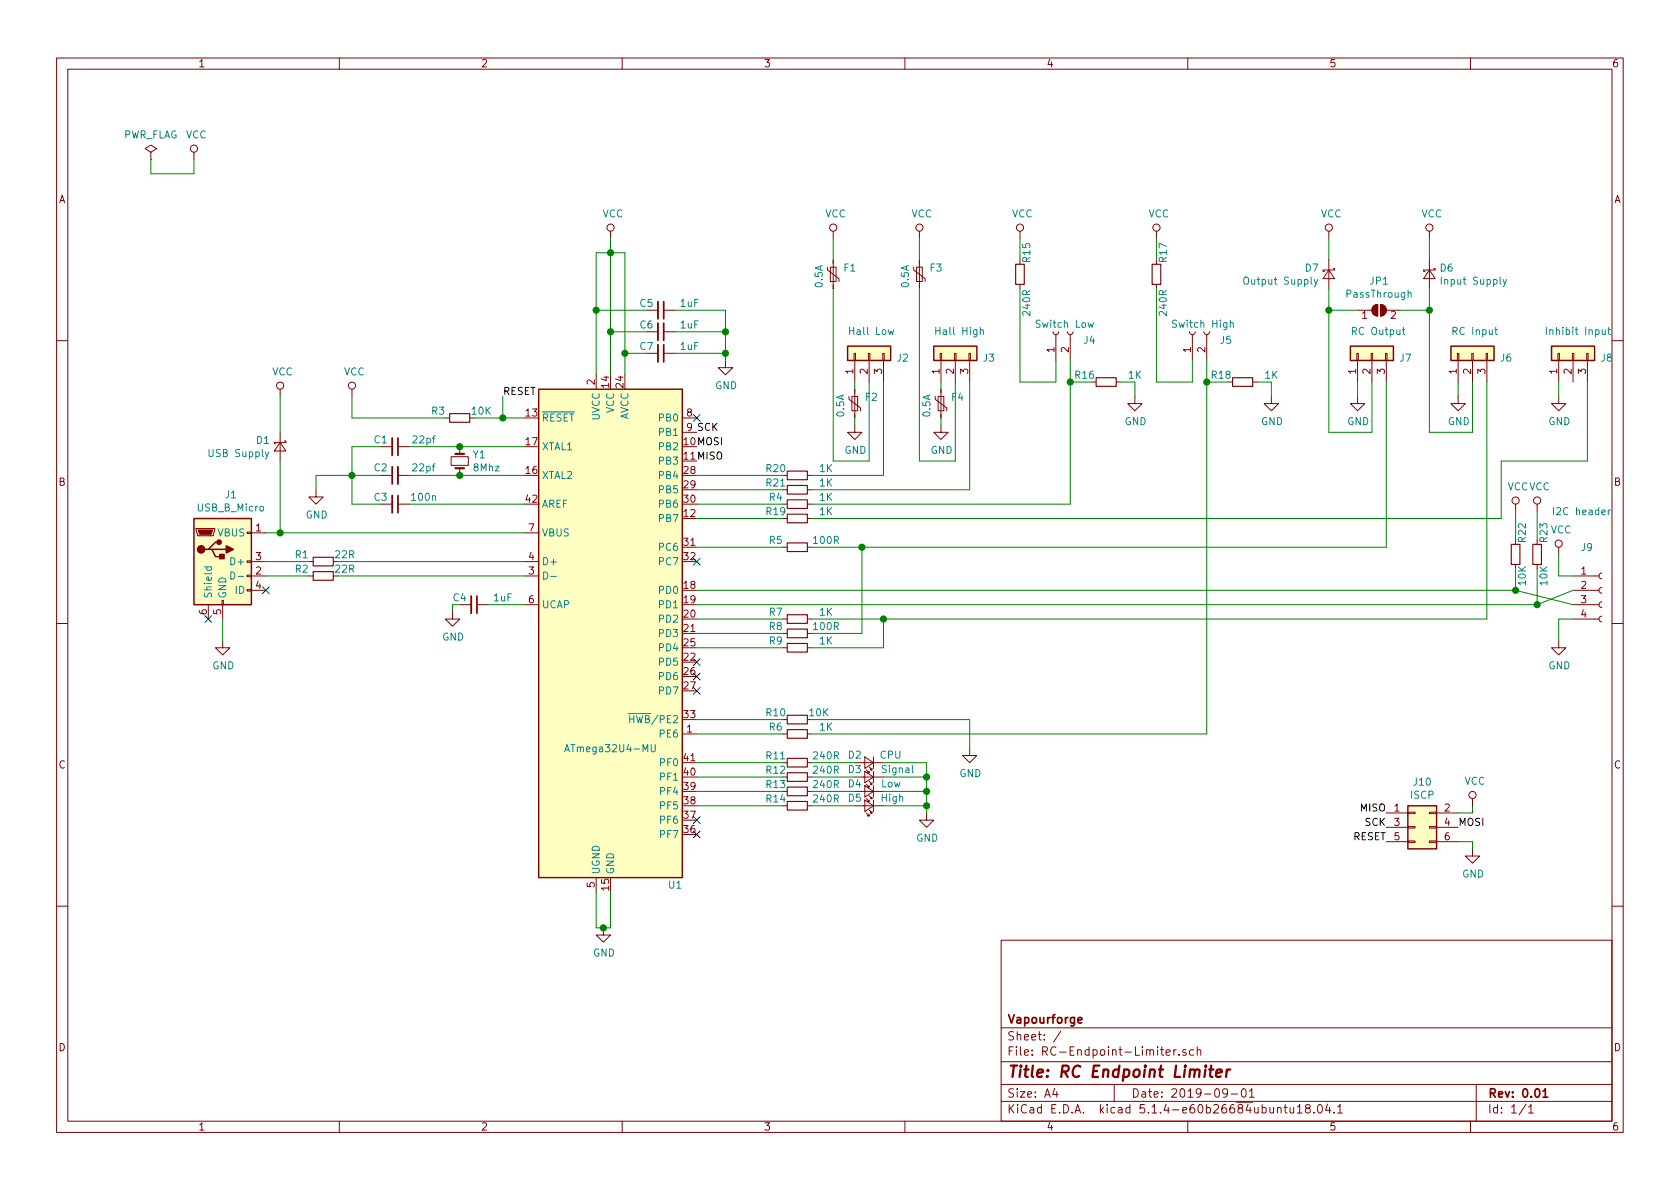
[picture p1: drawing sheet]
<svg xmlns="http://www.w3.org/2000/svg" width="297mm" height="210mm" viewBox="0 0 297 210" stroke-linecap="round" stroke-linejoin="round" font-family="sans-serif">
<g fill="none" stroke="#840000" stroke-width=".18">
<path d="M10 10.3h277v189.9h-277zM12 12.2h273v186.1h-273zM60 10.3v1.9M110 10.3v1.9M160 10.3v1.9M210 10.3v1.9M260 10.3v1.9M26.7 26.9l1-.6-1-.7-1 .7 1 .6v1.3M26.7 28.2h.1M34.3 26.9v1.3M107.9 40.9v1.3M114.3 54.9h2"/>
<path d="M114.3 58.7h2M117.3 54.9h2.1M117.3 58.7h2.1M146.3 47.2v.5l2 1.6v.5M146.8 47.2h1v2.6h-1zM147.3 40.9v1.3M147.3 46v5M161.5 47.2v.5l2.1 1.6v.5M162.1 47.2h1v2.6h-1zM162.6 40.9v1.3M162.6 46v5M180.3 40.9v1.3"/>
<path d="M180.3 50.3v.7M186.2 58.7l.1 .3 .3 .2 .4-.1 .2-.4M186.7 59.2v4.5M188.7 58.7l.1 .3 .4 .2 .3-.1 .2-.4M189.2 59.2v4.5M204.5 40.9v1.3M204.5 50.3v.7M210.3 58.7l.1 .3 .3 .2 .4-.1 .2-.4M210.8 59.2v4.5M212.9 58.7l.1 .3 .3 .2 .4-.1 .2-.4M213.4 59.2v4.5M234.9 47.7l1.1 1.6h-2.1z"/>
<path d="M234.9 40.9v1.3M234.9 46v5M235.7 47.5h.3v.2h-2.1v.3h.3M240 54.9h2.6M242.8 54.2l.4-.3 .4-.1v2.1a1.03 1.03 0 0 1-.9-.6 1.03 1.03 0 0 1 .1-1.1zM244.1 53.8a1.02 1.02 0 0 1 1 1.1 1.02 1.02 0 0 1-1 1zM245.1 54.9h2.5M252.7 47.7l1 1.6h-2zM252.7 40.9v1.3M252.7 46v5M253.5 47.5h.2v.2h-2v.3h.3M10 60.2h2"/>
<path d="M49.5 78.2l1 1.6h-2zM49.5 68.8v1.3M49.5 76.4v5.1M50.3 78h.2v.2h-2v.3h.3M62.2 68.8v1.3M67.3 79h2M70.4 79h2M78.7 73.9h.8M81.3 79v1.3M105.4 66.3v2.5M114.3 62.5h2M117.3 62.5h2.1"/>
<path d="M120.6 73.9h2.6M120.6 76.4h2.6M128.3 63.7v1.3h1.2l-1.2 1.3-1.3-1.3h1.3M150.1 70.1v.5l2 1.5v.5M150.6 70.1h1v2.5h-1zM151 62.5h.3v1.2h-.3zM151.1 75.2v1.2h1.3l-1.3 1.3-1.2-1.3h1.2M151.1 63.7v3.9M151.1 68.8v5.1M153.5 62.5h.3v1.2h-.3zM153.7 63.7v3.9M156.1 62.5h.2v1.2h-.2z"/>
<path d="M156.2 63.7v3.9M165.4 70.1v.5l2 1.5v.5M165.9 70.1h1v2.5h-1zM166.2 62.5h.3v1.2h-.3zM166.4 75.2v1.2h1.2l-1.2 1.3-1.3-1.3h1.3M166.4 63.7v3.9M166.4 68.8v5.1M168.8 62.5h.2v1.2h-.2zM168.9 63.7v3.9M171.3 62.5h.3v1.2h-.3zM171.4 63.7v3.9M197.4 67.6h.7"/>
<path d="M200.7 70.1v1.3h1.2l-1.2 1.2-1.3-1.2h1.3M221.5 67.6h.7M224.8 70.1v1.3h1.3l-1.3 1.2-1.3-1.2h1.3M239.9 62.5h.3v1.2h-.3zM240 70.1v1.3h1.3l-1.3 1.2-1.2-1.2h1.2M240 63.7v3.9M242.4 62.5h.3v1.2h-.3zM242.6 63.7v3.9M245 62.5h.2v1.2h-.2zM245.1 63.7v3.9M257.7 62.5h.2v1.2h-.2zM257.8 70.1v1.3h1.3l-1.3 1.2-1.3-1.2h1.3"/>
<path d="M257.8 63.7v3.9M260.2 62.5h.3v1.2h-.3zM260.3 63.7v3.9M262.8 62.5h.2v1.2h-.2zM262.9 63.7v3.9M275.5 62.5h.2v1.2h-.2zM275.6 70.1v1.3h1.3l-1.3 1.2-1.3-1.2h1.3M275.6 63.7v3.9M278 62.5h.3v1.2h-.3zM278.1 63.7v3.9M280.5 62.5h.3v1.2h-.3zM280.7 63.7v3.9"/>
<path d="M285 60.2h2M34.7 93.5h3.3v.2l-.3 1h-2.8zM43.7 99.2h.7v.2h-.7zM43.7 94.1h.7v.3h-.7zM44.4 99.3h2.6M44.4 94.2h2.6M54.6 99.3h.8M55.9 86.6v1.3h1.2l-1.2 1.2-1.3-1.2h1.3M67.3 89.1h2M67.3 84.1h2M70.4 89.1h2M70.4 84.1h2"/>
<path d="M79.8 80.8h3v1.5h-3zM81.3 82.8v1.3M92.7 99.3h2.5M92.7 94.2h2.5M138.4 89.1h.8M138.4 96.8h.8M138.4 86.6h.8M142.7 89.1h.8M142.7 96.8h.8M142.7 86.6h.8M142.7 84.1h.8M142.7 91.7h.8"/>
<path d="M268 89.1v1.3M271.8 89.1v1.3M275.6 96.8v1.2M10 110.3h2M36.8 106.9v2.6M39.2 106.2h.3v.7h-.3zM39.4 113.3v1.2h1.2l-1.2 1.3-1.3-1.3h1.3M39.4 106.9v2.6M43.7 104.3h.7v.2h-.7zM43.7 101.7h.7v.3h-.7zM44.4 104.4h2.6M44.4 101.8h2.6"/>
<path d="M54.6 101.8h.8M80 108.2v1.3h1.3l-1.3 1.2-1.3-1.2h1.3M81.3 106.9h2M84.3 106.9h2.1M92.7 106.9h2.5M92.7 101.8h2.5M138.4 114.5h.8M138.4 109.5h.8M138.4 112h.8M142.7 114.5h.8M142.7 109.5h.8M142.7 112h.8"/>
<path d="M275.6 113.3v1.2h1.3l-1.3 1.3-1.3-1.3h1.3M278.1 109.5h4.6M278.1 106.9h4.6M278.1 104.4h4.6M278.1 101.8h4.6M283.2 109l-.3 .1-.2 .3 .1 .4 .4 .2M283.2 106.4l-.3 .1-.2 .4 .1 .3 .4 .2M283.2 103.9l-.3 .1-.2 .3 .1 .4 .4 .2M283.2 101.3l-.3 .1-.2 .4 .1 .4 .4 .2M285 110.3h2M120.6 129.8h2.6M138.4 129.8h.8"/>
<path d="M138.4 134.9h.8M142.7 129.8h.8M142.7 139.9h.8M142.7 137.4h.8M142.7 134.9h.8M151.1 139.9h5.1M151.1 137.4h5.1M151.1 134.9h5.1M152.9 138.9l1.5 1-1.5 1.1zM152.9 133.9l1.5 1-1.5 1zM152.9 136.4l1.5 1-1.5 1zM153.2 136.1l.5 .5h-.3h.3v-.2"/>
<path d="M153.2 138.7l.5 .5h-.3h.3v-.3M153.7 135.6l.5 .5h-.3h.3v-.2M153.7 138.2l.5 .5h-.3h.3v-.3M154.4 133.9v2M154.4 136.4v2M154.4 138.9v2.1M171.4 132.3v1.3h1.3l-1.3 1.3-1.2-1.3h1.2M105.4 155.2v2.5M142.7 142.5h.8M151.1 142.5h5.1M152.9 141.5l1.5 1-1.5 1zM153.2 143.8l.5 .5h-.3h.3v-.3"/>
<path d="M153.2 141.2l.5 .5h-.3h.3v-.2M153.7 143.3l.5 .5h-.3h.3v-.3M153.7 140.7l.5 .5h-.3h.3v-.2M154.4 141.5v2M163.8 143.8v1.2h1.3l-1.3 1.3-1.2-1.3h1.2M245.1 143.8h3.8M245.1 146.3h3.8M245.1 148.8h3.8M248.9 148.7h1.3v.3h-1.3zM248.9 143.6h1.3v.3h-1.3zM248.9 146.2h1.3v.2h-1.3zM252.7 148.7h1.3v.3h-1.3z"/>
<path d="M252.7 143.6h1.3v.3h-1.3zM252.7 146.2h1.3v.2h-1.3zM254 143.8h3.8M254 146.3h3.8M254 148.8h3.8M260.3 150.1v1.3h1.3l-1.3 1.2-1.2-1.2h1.2M260.3 141.2v1.3M10 160.2h2M106.7 164.1v1.2h1.2l-1.2 1.3-1.3-1.3h1.3M177 166.3h108v32h-108zM285 160.2h2M60 198.3v1.9"/>
<path d="M110 198.3v1.9M160 198.3v1.9M177 194.8h108M177 191.8h108M177 187.8h108M177 181.8h108M186.5 192.5l-.4 1h1M186.8 193v1M187.6 182.3l-1.3 2M197 191.8v3M206.2 186.1l.7-.1-.1-.3-.4-.1-.2 .2v.7h.6M207.5 185.6v1"/>
<path d="M208 185.6l-.3 .1-.2 .2M208.5 186.5v.1M209.7 185.7l-.4-.1-.2 .2 .1 .2 .5 .2v.3h-.6M210 198.3v1.9M211 185.7l-.4-.1-.3 .3 .1 .6 .2 .1 .4-.1M211.7 185.7l.2-.1 .3 .1 .1 .9M211.7 185.1v1.5M217 193.2l-.1 .2a.48 .48 0 0 1-.6-.1v-.6a.48 .48 0 0 1 .6-.1l.1 .1a1.19 1.19 0 0 1-.2 1.2l-.5 .1M217.7 193.5h1.1M219.6 192.7l.4-.2a.94 .94 0 0 1 0 1.5 .82 .82 0 0 1-.4-1.3zM220.9 193l.4-.5v1.5M220.9 194h.9"/>
<path d="M225.9 196l.2-.2 .3 .1 .1 .9M227 195.8h.6M227.2 195.3v1.3l.4 .2M228.1 195.8l.1 .9 .3 .1 .2-.1M228.7 195.8v1M229.4 195.8l.4-.5v1.5M229.4 196.8h.8M231.1 196l-.3-.3 .1-.3a.48 .48 0 0 1 .7 .1l-.1 .4a.52 .52 0 0 0-.6 .2 .52 .52 0 0 0 0 .6l.5 .1 .2-.1v-.4l-.2-.3M232.3 196.7v.1M233.1 195.4l.2-.1a.8 .8 0 0 1 .5 .8 .8 .8 0 0 1-.5 .7 1 1 0 0 1-.2-1.4zM234.7 195.2l-.3 1.1h.9M235.1 195.8v1"/>
<path d="M235.9 196.7v.1M236.5 195.8l.4-.5v1.5M236.5 196.8h.9M260 198.3v1.9M261 191.8v6.5M269.8 195.2l-1.2 2M270.3 195.8l.4-.5v1.5M270.3 196.8h.8"/>
<circle cx="34.3" cy="26.3" r=".63"/>
<circle cx="107.9" cy="40.3" r=".63"/>
<circle cx="147.3" cy="40.3" r=".63"/>
<circle cx="162.6" cy="40.3" r=".63"/>
<circle cx="180.3" cy="40.3" r=".63"/>
<circle cx="204.5" cy="40.3" r=".63"/>
<circle cx="234.9" cy="40.3" r=".63"/>
<circle cx="252.7" cy="40.3" r=".63"/>
<circle cx="49.5" cy="68.2" r=".63"/>
<circle cx="62.2" cy="68.2" r=".63"/>
<circle cx="268" cy="88.5" r=".63"/>
<circle cx="271.8" cy="88.5" r=".63"/>
<circle cx="275.6" cy="96.1" r=".63"/>
<circle cx="260.3" cy="140.6" r=".63"/>
</g>
<path d="M117.3 53.3v3.1M117.3 57.1v3.1M70.4 77.5v3M117.3 61v3M69.3 82.5v3.1M70.4 87.6v3.1M84.3 105.4v3.1M190.6 180.4l.7-.1-.1-.3-.4-.1-.2 .2 .1 .7h.5M272.8 193l.4-.5v1.5M272.8 194h.9" fill="none" stroke="#840000" stroke-width=".3"/>
<path d="M213.8 189.1h.8M214.1 188.4l-.2 1.8 .1 .1 .4 .1M215 189.8l1-.2v-.4h-.8l-.2 1 .2 .2 .6-.1M216.9 189.1l-.1 1.3M217.5 189.1a.55 .55 0 0 0-.6 .4" fill="none" stroke="#840000" stroke-width=".41"/>
<g fill="none" stroke="#008484" stroke-width=".18">
<path d="M157 58.3l.3 .9 .2-.7 .3 .7 .2-.9M173.3 58.4l.2-.1 .3 .1 .1 .8M192.4 57l.2 .9 .3-.6 .2 .6 .2-.9M217.5 57.2l.2-.2 .3 .1 .1 .8M217.5 56.6v1.3M232.4 49.4l.3 .9M233 49.4l-.5 1.2-.1 .1M247.9 58.3h.5M248.1 57.9v1.1l.3 .2M249 51.9l.1-.2 .4 .1v.8M264.3 58.3h.5M264.5 57.9v1.1l.3 .2"/>
<path d="M265.8 49.4l.3 .9M266.4 49.4l-.4 1.2-.2 .1M273.4 57.9v1.3M283.3 58.3v.8l.3 .1 .2-.2M283.8 58.3v.9M284.3 58.3h.4M284.4 57.9v1.1l.3 .2M47.5 79.9l-.4 1.1-.2 .2M284.7 90.2l-.3 .2M36.1 100.2h1.3M36.6 100.2v.4l.2 .3 .5-.1v-.6M40.8 101.1a.64 .64 0 0 1 .7 .7 .64 .64 0 0 1-.7 .6z"/>
<path d="M42.1 101.9h1M96.1 101.1a.64 .64 0 0 1 .8 .7 .64 .64 0 0 1-.8 .6zM97.4 101.9h1M99.8 132.9l.5-1.2 .4 1.2M99.9 132.6h.7M111 126.2h1.4M111.4 126.5v1.3M111.4 127.1h.7M115.1 131.7v1l.3 .2h.3l.1-.2v-1"/>
</g>
<g fill="none" stroke="#840000" stroke-width=".2">
<path d="M179.6 46.7h1.5v3.6h-1.5zM203.7 46.7h1.5v3.6h-1.5zM79.5 73.1h3.6v1.6h-3.6zM193.8 66.8h3.6v1.5h-3.6zM217.9 66.8h3.6v1.5h-3.6zM55.4 98.5h3.5v1.6h-3.5zM139.2 88.4h3.5v1.5h-3.5zM139.2 96h3.5v1.5h-3.5zM139.2 85.8h3.5v1.6h-3.5zM139.2 83.3h3.5v1.5h-3.5zM139.2 90.9h3.5v1.6h-3.5zM267.2 96.3h1.5v3.5h-1.5z"/>
<path d="M271 96.3h1.5v3.5h-1.5zM55.4 101.1h3.5v1.5h-3.5zM139.2 113.8h3.5v1.5h-3.5zM139.2 108.7h3.5v1.5h-3.5zM139.2 111.2h3.5v1.6h-3.5zM139.2 129h3.5v1.6h-3.5zM139.2 126.5h3.5v1.5h-3.5zM139.2 139.2h3.5v1.5h-3.5zM139.2 136.6h3.5v1.6h-3.5zM139.2 134.1h3.5v1.5h-3.5zM139.2 141.7h3.5v1.6h-3.5z"/>
</g>
<g fill="#840000" stroke="#840000" stroke-width=".18">
<path d="M242.8 54.2l.4-.3 .4-.1v2.1a1.03 1.03 0 0 1-.9-.6 1.03 1.03 0 0 1 .1-1.1z"/>
<path d="M244.1 53.8a1.02 1.02 0 0 1 1 1.1 1.02 1.02 0 0 1-1 1z"/>
<path d="M35.1 93.7h2.5l-.3 .8h-2z"/>
</g>
<g fill="#ffffc2" stroke="#ffffc2" stroke-width=".18">
<path d="M256.5 61.2h7.7v2.5h-7.7z"/>
<path d="M238.8 61.2h7.6v2.5h-7.6z"/>
<path d="M248.9 142.5h5.1v7.6h-5.1z"/>
<path d="M274.3 61.2h7.6v2.5h-7.6z"/>
<path d="M95.2 68.8h25.4v86.4h-25.4z"/>
<path d="M165.1 61.2h7.6v2.5h-7.6z"/>
<path d="M149.9 61.2h7.6v2.5h-7.6z"/>
<path d="M34.3 91.7h10.1v15.2h-10.1z"/>
</g>
<path d="M95.2 68.8h25.4v86.4h-25.4zM149.9 61.2h7.6v2.5h-7.6zM165.1 61.2h7.6v2.5h-7.6zM238.8 61.2h7.6v2.5h-7.6zM256.5 61.2h7.7v2.5h-7.7zM274.3 61.2h7.6v2.5h-7.6zM34.3 91.7h10.1v15.2h-10.1zM36.8 97.1h.7l.6 1.3h1.3M37.5 97.1h2.5M38.7 95.9h-.6l-1.3 1.2h-.6M248.9 142.5h5.1v7.6h-5.1z" fill="none" stroke="#840000" stroke-width=".25"/>
<path d="M116.3 53.3v3.1M116.3 57.1v3.1M69.3 77.5v3M116.3 61v3M69.3 87.6v3.1M70.4 82.5v3.1M83.3 105.4v3.1" fill="none" stroke="#840000" stroke-width=".33"/>
<g fill="#840000" stroke="#840000" stroke-width=".25">
<path d="M38.9 98h.7v.8h-.7z"/>
<path d="M40 96.5l1.3 .6-1.3 .7z"/>
<circle cx="35.6" cy="97.1" r=".63"/>
<circle cx="38.7" cy="95.9" r=".38"/>
</g>
<path d="M80.5 80.3h1.5M80.5 82.8h1.5" fill="none" stroke="#840000" stroke-width=".38"/>
<g fill="none" stroke="#008400" stroke-width=".18">
<path d="M26.7 28.2v2.5h7.6v-2.5M105.4 54.9h8.9M107.9 42.2v24.1M107.9 58.7h6.4M119.4 54.9h8.9v8.8M119.4 58.7h8.9M147.3 42.2v3.8M147.3 51v30.5h6.4v-13.9M162.6 42.2v3.8M162.6 51v30.5h6.3v-13.9M180.3 51v16.6h6.4v-3.9M180.3 42.2v3.8"/>
<path d="M204.5 51v16.6h6.3v-3.9M204.5 42.2v3.8M234.9 42.2v3.8M234.9 51v25.4h7.7v-8.8M234.9 54.9h5.1M247.6 54.9h5.1M252.7 42.2v3.8M252.7 51v25.4h7.6v-8.8M49.5 70.1v6.3M62.2 70.1v3.8h16.5M67.3 79h-5.1v10.1h5.1M72.4 79h20.3"/>
<path d="M83.8 73.9h8.9M88.9 70.1v3.8M105.4 66.3v-21.6h5.1v21.6M110.5 62.5h3.8M119.4 62.5h8.9M151.1 67.6v1.2M151.1 73.9v1.3M156.2 67.6v16.5h-12.7M166.4 67.6v1.2M166.4 73.9v1.3M171.4 67.6v19h-27.9M189.2 63.7v25.4h-45.7"/>
<path d="M189.2 67.6h3.8M198.1 67.6h2.6v2.5M213.4 63.7v66.1h-69.9M213.4 67.6h3.8M222.2 67.6h2.6v2.5M240 67.6v2.5M245.1 67.6v29.2h-101.6M257.8 67.6v2.5M262.9 67.6v41.9h-119.4M275.6 67.6v2.5M280.7 67.6v13.9h-15.3v10.2h-121.9M47 94.2h45.7"/>
<path d="M47 99.3h7.6M49.5 81.5v12.7M59.7 99.3h33M67.3 84.1h-11.4v2.5M72.4 89.1h20.3M72.4 84.1h20.3M123.2 89.1h15.2M123.2 96.8h15.2M123.2 84.1h15.2M123.2 86.6h15.2M123.2 91.7h15.2M152.4 96.8v15.2h-8.9"/>
<path d="M268 90.4v5.1M271.8 90.4v5.1M275.6 98v3.8h2.5M39.4 109.5v3.8M47 101.8h7.6M59.7 101.8h33M80 106.9v1.3M86.4 106.9h6.3M123.2 109.5h15.2M123.2 114.5h15.2M123.2 112h15.2M123.2 104.4h144.8"/>
<path d="M123.2 106.9h148.6M156.2 109.5v5h-12.7M268 104.4l10.1 2.5M268 100.6v3.8M271.8 100.6v6.3M278.1 109.5h-2.5v3.8M278.1 104.4l-6.3 2.5M123.2 127.2h15.2M123.2 134.9h15.2M123.2 137.4h15.2M123.2 139.9h15.2M123.2 129.8h15.2"/>
<path d="M143.5 127.2h27.9v5.1M143.5 134.9h7.6M143.5 137.4h7.6M143.5 139.9h7.6M156.2 134.9h7.6v8.9M156.2 137.4h7.6M156.2 139.9h7.6M105.4 157.7v6.4h2.5v-6.4M123.2 142.5h15.2M143.5 142.5h7.6M156.2 142.5h7.6M257.8 148.8h2.5v1.3"/>
<path d="M260.3 142.5v1.3h-2.5"/>
</g>
<g fill="#008400" stroke="#008400" stroke-width=".25">
<circle cx="110.5" cy="62.5" r=".51"/>
<circle cx="105.4" cy="54.9" r=".51"/>
<circle cx="108" cy="58.7" r=".51"/>
<circle cx="252.7" cy="54.9" r=".51"/>
<circle cx="106.7" cy="164.1" r=".51"/>
<circle cx="88.9" cy="73.9" r=".51"/>
<circle cx="62.2" cy="84.1" r=".51"/>
<circle cx="49.5" cy="94.2" r=".51"/>
<circle cx="235" cy="54.9" r=".51"/>
<circle cx="163.8" cy="142.5" r=".51"/>
<circle cx="81.3" cy="84.1" r=".51"/>
<circle cx="213.4" cy="67.6" r=".51"/>
<circle cx="81.3" cy="79" r=".51"/>
<circle cx="128.3" cy="62.5" r=".51"/>
<circle cx="128.3" cy="58.7" r=".51"/>
<circle cx="152.4" cy="96.8" r=".51"/>
<circle cx="189.2" cy="67.6" r=".51"/>
<circle cx="156.2" cy="109.5" r=".51"/>
<circle cx="271.8" cy="106.9" r=".51"/>
<circle cx="163.8" cy="137.4" r=".51"/>
<circle cx="268" cy="104.4" r=".51"/>
<circle cx="163.8" cy="139.9" r=".51"/>
<circle cx="108" cy="44.7" r=".51"/>
</g>
<g fill="none" stroke="#000084" stroke-width=".18">
<path d="M122.6 73.3l1.2 1.2M123.8 73.3l-1.2 1.2M122.6 98.7l1.2 1.2M123.8 98.7l-1.2 1.2M36.2 108.9l1.2 1.2M37.4 108.9l-1.2 1.2M46.4 103.8l1.2 1.2M47.6 103.8l-1.2 1.2M122.6 116.5l1.2 1.2M122.6 119l1.2 1.2M123.8 116.5l-1.2 1.2M123.8 119l-1.2 1.2"/>
<path d="M122.6 121.6l1.2 1.2M123.8 121.6l-1.2 1.2M122.6 144.4l1.2 1.2M122.6 147l1.2 1.2M123.8 144.4l-1.2 1.2M123.8 147l-1.2 1.2"/>
</g>
<text font-size="2.8" fill="#840000" x="178" y="190.5">Title: RC Endpoint Limiter</text>
<g font-size="2.1" fill="#840000">
<text x="178" y="184">Sheet: /</text>
<text x="178" y="181">Vapourforge</text>
<text x="178" y="186.7">File: RC-Endpoint-Limiter.sch</text>
<text x="178" y="196.9">KiCad E.D.A. kicad 5.1.4-e60b26684ubuntu18.04.1</text>
<text x="178" y="194.1">Size: A4</text>
<text x="200" y="194.1">Date: 2019-09-01</text>
<text x="263" y="194.1">Rev: 0.01</text>
<text x="263" y="196.9">Id: 1/1</text>
</g>
<g font-size="1.8" fill="#840000">
<text x="35" y="11.9">1</text>
<text x="85" y="11.9">2</text>
<text x="135" y="11.9">3</text>
<text x="185" y="11.9">4</text>
<text x="235" y="11.9">5</text>
<text x="285" y="11.9">6</text>
<text x="10.4" y="35.9">A</text>
<text x="285.4" y="35.9">A</text>
<text x="240.8" y="56.4">1</text>
<text x="245.9" y="56.4">2</text>
<text x="186.4" y="62.3" transform="rotate(-90 186.4 62.3)">1</text>
<text x="189" y="62.3" transform="rotate(-90 189 62.3)">2</text>
<text x="210.6" y="62.3" transform="rotate(-90 210.6 62.3)">1</text>
<text x="213.1" y="62.3" transform="rotate(-90 213.1 62.3)">2</text>
<text x="105.2" y="68" transform="rotate(-90 105.2 68)">2</text>
<text x="107.7" y="68.5" transform="rotate(-90 107.7 68.5)">14</text>
<text x="110.2" y="68.5" transform="rotate(-90 110.2 68.5)">24</text>
<text x="150.9" y="66.1" transform="rotate(-90 150.9 66.1)">1</text>
<text x="153.4" y="66.1" transform="rotate(-90 153.4 66.1)">2</text>
<text x="156" y="66.1" transform="rotate(-90 156 66.1)">3</text>
<text x="166.1" y="66.1" transform="rotate(-90 166.1 66.1)">1</text>
<text x="168.7" y="66.1" transform="rotate(-90 168.7 66.1)">2</text>
<text x="171.2" y="66.1" transform="rotate(-90 171.2 66.1)">3</text>
<text x="239.8" y="66.1" transform="rotate(-90 239.8 66.1)">1</text>
<text x="242.3" y="66.1" transform="rotate(-90 242.3 66.1)">2</text>
<text x="244.9" y="66.1" transform="rotate(-90 244.9 66.1)">3</text>
<text x="257.6" y="66.1" transform="rotate(-90 257.6 66.1)">1</text>
<text x="260.1" y="66.1" transform="rotate(-90 260.1 66.1)">2</text>
<text x="262.6" y="66.1" transform="rotate(-90 262.6 66.1)">3</text>
<text x="275.3" y="66.1" transform="rotate(-90 275.3 66.1)">1</text>
<text x="277.9" y="66.1" transform="rotate(-90 277.9 66.1)">2</text>
<text x="280.4" y="66.1" transform="rotate(-90 280.4 66.1)">3</text>
<text x="93" y="73.7">13</text>
<text x="121.4" y="73.7">8</text>
<text x="93" y="83.8">16</text>
<text x="93" y="78.7">17</text>
<text x="121" y="83.8">28</text>
<text x="10.4" y="85.9">B</text>
<text x="93" y="88.9">42</text>
<text x="121" y="86.4">29</text>
<text x="121" y="88.9">30</text>
<text x="285.4" y="85.9">B</text>
<text x="45.2" y="94">1</text>
<text x="93.5" y="94">7</text>
<text x="121" y="91.4">12</text>
<text x="45.2" y="101.6">2</text>
<text x="45.2" y="99.1">3</text>
<text x="93.5" y="101.6">3</text>
<text x="93.5" y="99.1">4</text>
<text x="121" y="96.5">31</text>
<text x="121" y="99.1">32</text>
<text x="279.6" y="101.6">1</text>
<text x="45.2" y="104.1">4</text>
<text x="93.5" y="106.7">6</text>
<text x="121" y="104.1">18</text>
<text x="121" y="106.7">19</text>
<text x="279.6" y="104.1">2</text>
<text x="279.6" y="106.7">3</text>
<text x="36.6" y="108.7" transform="rotate(-90 36.6 108.7)">6</text>
<text x="39.1" y="108.7" transform="rotate(-90 39.1 108.7)">5</text>
<text x="121" y="109.2">20</text>
<text x="121" y="111.8">21</text>
<text x="279.6" y="109.2">4</text>
<text x="121" y="116.8">22</text>
<text x="121" y="114.3">25</text>
<text x="121" y="119.4">26</text>
<text x="121" y="121.9">27</text>
<text x="121" y="127">33</text>
<text x="121.4" y="129.5">1</text>
<text x="10.4" y="135.9">C</text>
<text x="121" y="137.2">40</text>
<text x="121" y="134.6">41</text>
<text x="285.4" y="135.9">C</text>
<text x="121" y="142.2">38</text>
<text x="121" y="139.7">39</text>
<text x="246.5" y="143.5">1</text>
<text x="255.4" y="143.5">2</text>
<text x="121" y="147.3">36</text>
<text x="121" y="144.8">37</text>
<text x="246.5" y="146">3</text>
<text x="246.5" y="148.6">5</text>
<text x="255.4" y="146">4</text>
<text x="255.4" y="148.6">6</text>
<text x="105.2" y="156.9" transform="rotate(-90 105.2 156.9)">5</text>
<text x="107.7" y="157.4" transform="rotate(-90 107.7 157.4)">15</text>
<text x="10.4" y="185.9">D</text>
<text x="285.4" y="185.9">D</text>
<text x="35" y="199.9">1</text>
<text x="85" y="199.9">2</text>
<text x="135" y="199.9">3</text>
<text x="185" y="199.9">4</text>
<text x="235" y="199.9">5</text>
<text x="285" y="199.9">6</text>
</g>
<g font-size="1.8" fill="#008484">
<text x="21.7" y="24.5">PWR_FLAG</text>
<text x="32.9" y="24.5">VCC</text>
<text x="106.5" y="38.4">VCC</text>
<text x="145.9" y="38.4">VCC</text>
<text x="161.1" y="38.4">VCC</text>
<text x="178.9" y="38.4">VCC</text>
<text x="203" y="38.4">VCC</text>
<text x="233.5" y="38.4">VCC</text>
<text x="251.3" y="38.4">VCC</text>
<text x="182.2" y="46.3" transform="rotate(-90 182.2 46.3)">R15</text>
<text x="206.3" y="46.3" transform="rotate(-90 206.3 46.3)">R17</text>
<text x="145.5" y="50.8" transform="rotate(-90 145.5 50.8)">0.5A</text>
<text x="149.3" y="48">F1</text>
<text x="160.7" y="50.8" transform="rotate(-90 160.7 50.8)">0.5A</text>
<text x="164.5" y="48">F3</text>
<text x="220.3" y="50.3">Output Supply</text>
<text x="230.8" y="48">D7</text>
<text x="238.2" y="52.6">PassThrough</text>
<text x="242.3" y="50.3">JP1</text>
<text x="254.7" y="48">D6</text>
<text x="255.2" y="50.3">Input Supply</text>
<text x="113.2" y="58.1">C6</text>
<text x="113.2" y="54.3">C5</text>
<text x="120.3" y="58.1">1uF</text>
<text x="120.3" y="54.3">1uF</text>
<text x="150.4" y="59.2">Hall Low</text>
<text x="165.8" y="59.2">Hall High</text>
<text x="182.2" y="55.7" transform="rotate(-90 182.2 55.7)">240R</text>
<text x="183.4" y="58">Switch Low</text>
<text x="206.3" y="55.7" transform="rotate(-90 206.3 55.7)">240R</text>
<text x="207.7" y="58">Switch High</text>
<text x="239.3" y="59.2">RC Output</text>
<text x="257.1" y="59.2">RC Input</text>
<text x="273.9" y="59.2">Inhibit Input</text>
<text x="113.2" y="61.9">C7</text>
<text x="120.3" y="61.9">1uF</text>
<text x="158.6" y="64">J2</text>
<text x="173.9" y="64">J3</text>
<text x="191.7" y="60.8">J4</text>
<text x="215.8" y="60.8">J5</text>
<text x="247.5" y="64">J7</text>
<text x="265.3" y="64">J6</text>
<text x="283.1" y="64">J8</text>
<text x="48.1" y="66.4">VCC</text>
<text x="60.8" y="66.4">VCC</text>
<text x="126.4" y="68.8">GND</text>
<text x="153.1" y="70.9">F2</text>
<text x="168.3" y="70.9">F4</text>
<text x="190.1" y="67">R16</text>
<text x="199.5" y="67">1K</text>
<text x="214.3" y="67">R18</text>
<text x="223.7" y="67">1K</text>
<text x="76.4" y="73.3">R3</text>
<text x="83.5" y="73.3">10K</text>
<text x="95.8" y="74.5">RESET</text>
<text x="106" y="74.3" transform="rotate(-90 106 74.3)">UVCC</text>
<text x="108.6" y="73.1" transform="rotate(-90 108.6 73.1)">VCC</text>
<text x="111.1" y="74.3" transform="rotate(-90 111.1 74.3)">AVCC</text>
<text x="116.7" y="74.5">PB0</text>
<text x="116.7" y="77.1">PB1</text>
<text x="149.3" y="73.6" transform="rotate(-90 149.3 73.6)">0.5A</text>
<text x="164.5" y="73.6" transform="rotate(-90 164.5 73.6)">0.5A</text>
<text x="198.8" y="75.2">GND</text>
<text x="223" y="75.2">GND</text>
<text x="238.2" y="75.2">GND</text>
<text x="256" y="75.2">GND</text>
<text x="273.8" y="75.2">GND</text>
<text x="37.1" y="80.8">USB Supply</text>
<text x="45.4" y="78.5">D1</text>
<text x="66.2" y="78.4">C1</text>
<text x="66.2" y="83.4">C2</text>
<text x="73.1" y="83.4">22pf</text>
<text x="73.1" y="78.4">22pf</text>
<text x="83.7" y="81">Y1</text>
<text x="83.8" y="83.4">8Mhz</text>
<text x="95.8" y="79.6">XTAL1</text>
<text x="116.7" y="79.6">PB2</text>
<text x="116.7" y="82.2">PB3</text>
<text x="135.5" y="83.5">R20</text>
<text x="144.9" y="83.5">1K</text>
<text x="149.3" y="80.3">GND</text>
<text x="164.5" y="80.3">GND</text>
<text x="39.9" y="88.1">J1</text>
<text x="66.2" y="88.6">C3</text>
<text x="72.9" y="88.6">100n</text>
<text x="95.8" y="84.7">XTAL2</text>
<text x="95.8" y="89.8">AREF</text>
<text x="116.7" y="84.7">PB4</text>
<text x="116.7" y="87.2">PB5</text>
<text x="116.7" y="89.8">PB6</text>
<text x="135.5" y="86">R21</text>
<text x="136" y="88.6">R4</text>
<text x="144.9" y="88.6">1K</text>
<text x="144.9" y="86">1K</text>
<text x="266.5" y="86.7">VCCVCC</text>
<text x="35" y="90.4">USB_B_Micro</text>
<text x="38.5" y="94.9">VBUS</text>
<text x="54.1" y="91.7">GND</text>
<text x="95.8" y="94.9">VBUS</text>
<text x="116.7" y="92.3">PB7</text>
<text x="135.5" y="91.1">R19</text>
<text x="144.9" y="91.1">1K</text>
<text x="269.8" y="95.9" transform="rotate(-90 269.8 95.9)">R22</text>
<text x="273.6" y="95.9" transform="rotate(-90 273.6 95.9)">R23</text>
<text x="274.2" y="94.3">VCC</text>
<text x="275.1" y="91.1">I2C header</text>
<text x="41.1" y="99.9">D+</text>
<text x="52.2" y="98.7">R1</text>
<text x="52.2" y="101.3">R2</text>
<text x="59.3" y="98.7">22R</text>
<text x="59.3" y="101.3">22R</text>
<text x="95.8" y="99.9">D+</text>
<text x="116.7" y="97.4">PC6</text>
<text x="116.7" y="99.9">PC7</text>
<text x="136" y="96.2">R5</text>
<text x="143.9" y="96.2">100R</text>
<text x="279.6" y="97.5">J9</text>
<text x="37.5" y="105.9" transform="rotate(-90 37.5 105.9)">Shield</text>
<text x="40" y="105.9" transform="rotate(-90 40 105.9)">GND</text>
<text x="41.7" y="105">ID</text>
<text x="87.3" y="106.3">1uF</text>
<text x="95.8" y="107.6">UCAP</text>
<text x="116.7" y="105">PD0</text>
<text x="116.7" y="107.6">PD1</text>
<text x="269.8" y="103.5" transform="rotate(-90 269.8 103.5)">10K</text>
<text x="273.6" y="103.5" transform="rotate(-90 273.6 103.5)">10K</text>
<text x="78.2" y="113.3">GND</text>
<text x="116.7" y="110.1">PD2</text>
<text x="116.7" y="112.6">PD3</text>
<text x="136" y="114">R9</text>
<text x="136" y="108.9">R7</text>
<text x="136" y="111.4">R8</text>
<text x="143.9" y="111.4">100R</text>
<text x="144.9" y="114">1K</text>
<text x="144.9" y="108.9">1K</text>
<text x="37.5" y="118.4">GND</text>
<text x="116.7" y="117.7">PD5</text>
<text x="116.7" y="115.2">PD4</text>
<text x="273.8" y="118.4">GND</text>
<text x="116.7" y="120.3">PD6</text>
<text x="116.7" y="122.8">PD7</text>
<text x="112.1" y="127.9">HWB/PE2</text>
<text x="116.8" y="130.4">PE6</text>
<text x="135.5" y="126.7">R10</text>
<text x="136" y="129.2">R6</text>
<text x="143.2" y="126.7">10K</text>
<text x="144.9" y="129.2">1K</text>
<text x="100.7" y="133">ATmega32U4-MU</text>
<text x="116.9" y="135.5">PF0</text>
<text x="135.5" y="136.8">R12</text>
<text x="135.5" y="134.3">R11</text>
<text x="143.9" y="136.8">240R</text>
<text x="143.9" y="134.3">240R</text>
<text x="150" y="134.2">D2</text>
<text x="150" y="136.7">D3</text>
<text x="155.6" y="134.2">CPU</text>
<text x="156.1" y="136.7">Signal</text>
<text x="169.6" y="137.4">GND</text>
<text x="116.9" y="143.1">PF5</text>
<text x="116.9" y="140.6">PF4</text>
<text x="116.9" y="138">PF1</text>
<text x="135.5" y="141.9">R14</text>
<text x="135.5" y="139.4">R13</text>
<text x="143.9" y="141.9">240R</text>
<text x="143.9" y="139.4">240R</text>
<text x="150" y="141.8">D5</text>
<text x="150" y="139.2">D4</text>
<text x="155.8" y="139.2">Low</text>
<text x="155.9" y="141.8">High</text>
<text x="249.4" y="141.2">ISCP</text>
<text x="250" y="138.9">J10</text>
<text x="258.9" y="138.8">VCC</text>
<text x="116.9" y="148.2">PF7</text>
<text x="116.9" y="145.7">PF6</text>
<text x="162" y="148.8">GND</text>
<text x="106" y="154.7" transform="rotate(-90 106 154.7)">UGND</text>
<text x="108.6" y="154.7" transform="rotate(-90 108.6 154.7)">GND</text>
<text x="258.5" y="155.2">GND</text>
<text x="118.3" y="157.1">U1</text>
<text x="104.9" y="169.2">GND</text>
</g>
<g font-size="1.8">
<text x="88.9" y="69.8">RESET</text>
<text x="121.4" y="76.2">9 SCK</text>
<text x="121" y="78.7">10MOSI</text>
<text x="121" y="81.3">11MISO</text>
<text x="240.6" y="143.5">MISO</text>
<text x="239.2" y="148.6">RESET</text>
<text x="241.4" y="146">SCK</text>
<text x="257.8" y="146">MOSI</text>
</g>
<text font-size="1.8" fill="#008400" x="80.2" y="106.3">C4</text>
</svg>
